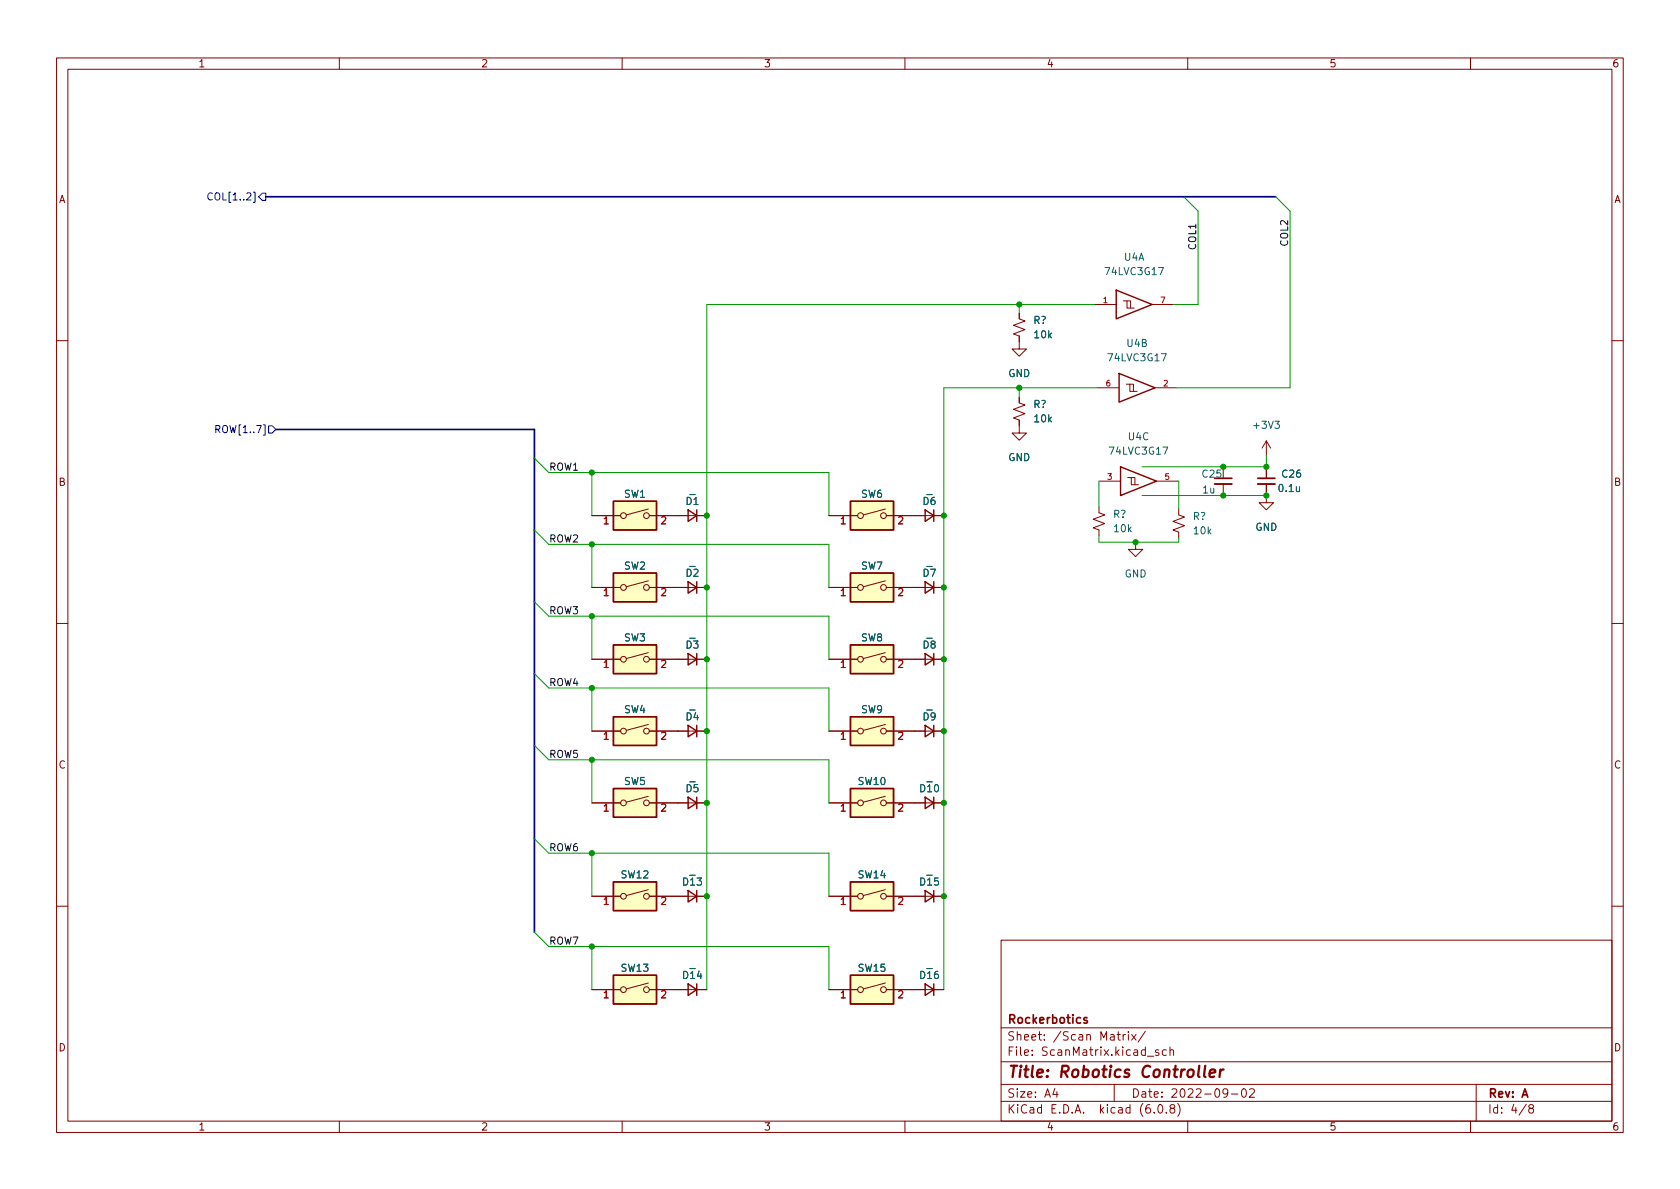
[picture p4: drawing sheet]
<svg xmlns="http://www.w3.org/2000/svg" width="297mm" height="210mm" viewBox="0 0 297 210" stroke-linecap="round" stroke-linejoin="round" font-family="sans-serif">
<g fill="none" stroke="#840000" stroke-width=".18">
<path d="M10 10.2h277v190.1h-277zM12 12.2h273v186.1h-273zM60 10.2v2M110 10.2v2M160 10.2v2M210 10.2v2M260 10.2v2M180.2 55.4v1l1 .4-2 .7 2 .8-2 .7 1 .4v2.3h1.3l-1.3 1.3-1.3-1.3h1.3M193.5 53.8h3.9M198.6 53.2h.7v1.3h1.2M199.3 53.2h.6v1.3M203.7 53.8h3.8"/>
<path d="M10 60.2h2M180.2 70.2v1l1 .4-2 .8 2 .7-2 .8 1 .4v2.3h1.3l-1.3 1.2-1.3-1.2h1.3M194.1 68.6h3.8M199.1 67.9h.7v1.3h1.2M199.8 67.9h.6v1.3M204.2 68.6h3.8M223.9 78v2.5M223.9 78l-.8 1.2M223.9 78l.8 1.2M285 60.2h2M104.6 91.2h5.1M114.6 90l-3.9 1.1"/>
<path d="M114.8 91.2h10.2M146.6 91.2h5M156.5 90l-3.8 1.1M156.7 91.2h10.2M194.3 89.7v1l1 .4-2 .7 2 .8-2 .7 1 .4v1M194.3 85.1h3.8M199.4 84.4h.6v1.3h1.3M200 84.4h.7v1.3M200.8 95.9v1.2h1.3l-1.3 1.3-1.3-1.3h1.3M204.5 85.1h3.8M208.4 90v1.1l1 .3-2 .8 2 .8-2 .7 1 .4v1M216.3 85.6v2"/>
<path d="M223.9 85.6v3.3h1.3l-1.3 1.3-1.3-1.3h1.3M223.9 82.5v2.1M10 110.2h2M104.6 116.6h5.1M104.6 103.9h5.1M114.6 115.4l-3.9 1.1M114.6 102.7l-3.9 1.1M114.8 116.6h10.2M114.8 103.9h10.2M146.6 116.6h5M146.6 103.9h5M156.5 115.4l-3.8 1.1"/>
<path d="M156.5 102.7l-3.8 1.1M156.7 116.6h10.2M156.7 103.9h10.2M285 110.2h2M104.6 129.3h5.1M114.6 128.1l-3.9 1.1M114.8 129.3h10.2M146.6 129.3h5M156.5 128.1l-3.8 1.1M156.7 129.3h10.2M104.6 142h5.1M104.6 158.5h5.1"/>
<path d="M114.6 157.3l-3.9 1.1M114.6 140.8l-3.9 1.1M114.8 142h10.2M114.8 158.5h10.2M146.6 142h5M146.6 158.5h5M156.5 140.8l-3.8 1.1M156.5 157.3l-3.8 1.1M156.7 142h10.2M156.7 158.5h10.2M10 160.2h2M104.6 175h5.1"/>
<path d="M114.6 173.8l-3.9 1.1M114.8 175h10.2M146.6 175h5M156.5 173.8l-3.8 1.1M156.7 175h10.2M177 166.3h108v32h-108zM285 160.2h2M60 198.3v2M110 198.3v2M160 198.3v2M177 194.8h108M177 191.8h108"/>
<path d="M177 187.8h108M177 181.8h108M186.5 192.5l-.4 1h1M186.9 193v1M197 191.8v3M197.5 182.9h.6M197.7 182.4v1.3l.4 .2M198.6 182.9v1M199 182.9l-.3 .1-.1 .2M199.5 182.4v.2M199.5 182.9v1M200.1 182.9l.8 1"/>
<path d="M200.9 182.9l-.8 1M202.5 182.4l-1.3 1.9M202.9 186.8h1.1M204.1 196.7v.1M204.9 185.7l-.4-.1-.2 .2 .1 .3 .5 .1v.4h-.6M204.9 195.4l.2-.1a.81 .81 0 0 1 .6 .7 .81 .81 0 0 1-.3 .8h-.2a.81 .81 0 0 1-.6-.6 .81 .81 0 0 1 .3-.8zM206.2 196.7v.1M206.2 185.7l-.4-.1-.3 .3v.4l.1 .3h.6M206.9 185.8l.2-.2 .3 .1 .1 .9M206.9 185.1v1.5M207.1 196l-.2-.3v-.2l.2-.2 .5 .1 .1 .2-.1 .2-.6 .2-.1 .3v.4l.2 .1h.5l.1-.3-.1-.4-.2-.1M208.2 195.1a1.72 1.72 0 0 1 0 2.3"/>
<path d="M210 198.3v2M217.1 193.2l-.3 .3h-.3l-.3-.3 .2-.6 .4-.1 .2 .2a.99 .99 0 0 1-.4 1.3h-.2M217.7 193.5h1.2M219.7 192.6l.2-.1a.81 .81 0 0 1 .5 .7 .81 .81 0 0 1-.3 .8h-.1a.81 .81 0 0 1-.6-.6 .81 .81 0 0 1 .3-.8zM220.9 192.7l.6-.2 .2 .2 .1 .3-.9 1h.9M260 198.3v2M261 191.8v6.5M269.9 195.3l-1.3 1.9M270.6 196l-.3-.3 .1-.2 .2-.2 .4 .1 .2 .2-.1 .2-.7 .2-.1 .3v.2l.3 .3h.4l.2-.3-.1-.4-.2-.1"/>
<circle cx="110.2" cy="91.2" r=".51"/>
<circle cx="114.3" cy="91.2" r=".51"/>
<circle cx="152.1" cy="91.2" r=".51"/>
<circle cx="156.2" cy="91.2" r=".51"/>
<circle cx="110.2" cy="103.9" r=".51"/>
<circle cx="110.2" cy="116.6" r=".51"/>
<circle cx="114.3" cy="103.9" r=".51"/>
<circle cx="114.3" cy="116.6" r=".51"/>
<circle cx="152.1" cy="103.9" r=".51"/>
<circle cx="152.1" cy="116.6" r=".51"/>
<circle cx="156.2" cy="103.9" r=".51"/>
<circle cx="156.2" cy="116.6" r=".51"/>
<circle cx="110.2" cy="129.3" r=".51"/>
<circle cx="114.3" cy="129.3" r=".51"/>
<circle cx="152.1" cy="129.3" r=".51"/>
<circle cx="156.2" cy="129.3" r=".51"/>
<circle cx="110.2" cy="142" r=".51"/>
<circle cx="110.2" cy="158.5" r=".51"/>
<circle cx="114.3" cy="158.5" r=".51"/>
<circle cx="114.3" cy="142" r=".51"/>
<circle cx="152.1" cy="142" r=".51"/>
<circle cx="152.1" cy="158.5" r=".51"/>
<circle cx="156.2" cy="142" r=".51"/>
<circle cx="156.2" cy="158.5" r=".51"/>
<circle cx="110.2" cy="175" r=".51"/>
<circle cx="114.3" cy="175" r=".51"/>
<circle cx="152.1" cy="175" r=".51"/>
<circle cx="156.2" cy="175" r=".51"/>
</g>
<path d="M213.1 188.5l-.2 1.7 .2 .3M213.9 189.8l1-.2-.1-.4-.5-.1-.4 .3v1l.2 .1 .6-.1M215.8 189.1l-.2 1.4M216.3 189.1l-.3 .1-.3 .3" fill="none" stroke="#840000" stroke-width=".4"/>
<path d="M214.8 84.6h3M222.4 84.6h3M192.2 180l-.4-.1-.2 .2 .1 .3 .5 .1v.4h-.6" fill="none" stroke="#840000" stroke-width=".3"/>
<g fill="none" stroke="#840000" stroke-width=".25">
<path d="M197.4 51.3l6.3 2.5-6.3 2.6zM197.9 66l6.3 2.6-6.3 2.5zM108.5 88.6h7.6v5.1h-7.6zM121.7 90.2l1.5 1-1.5 1zM123.2 90.2v2M150.4 88.6h7.6v5.1h-7.6zM163.6 90.2l1.5 1-1.5 1zM165.1 90.2v2M198.1 82.5l6.4 2.6-6.4 2.5zM108.5 114h7.6v5.1h-7.6zM108.5 101.3h7.6v5.1h-7.6zM121.7 115.6l1.5 1-1.5 1z"/>
<path d="M121.7 102.9l1.5 1-1.5 1zM123.2 102.9v2M123.2 115.6v2M150.4 114h7.6v5.1h-7.6zM150.4 101.3h7.6v5.1h-7.6zM163.6 115.6l1.5 1-1.5 1zM163.6 102.9l1.5 1-1.5 1zM165.1 102.9v2M165.1 115.6v2M108.5 126.7h7.6v5.1h-7.6zM108.5 139.4h7.6v5.1h-7.6zM121.7 128.3l1.5 1-1.5 1z"/>
<path d="M123.2 128.3v2M150.4 139.4h7.6v5.1h-7.6zM150.4 126.7h7.6v5.1h-7.6zM163.6 128.3l1.5 1-1.5 1zM165.1 128.3v2M108.5 156h7.6v5h-7.6zM121.7 141l1.5 1-1.5 1zM121.7 157.5l1.5 1-1.5 1zM123.2 141v2M123.2 157.5v2M150.4 156h7.6v5h-7.6zM163.6 157.5l1.5 1-1.5 1z"/>
<path d="M163.6 141l1.5 1-1.5 1zM165.1 141v2M165.1 157.5v2M108.5 172.5h7.6v5h-7.6zM121.7 174l1.5 1-1.5 1zM123.2 174v2M150.4 172.5h7.6v5h-7.6zM163.6 174l1.5 1-1.5 1zM165.1 174v2"/>
</g>
<path d="M214.8 85.6h3M222.4 85.6h3" fill="none" stroke="#840000" stroke-width=".33"/>
<g fill="#ffffc2" stroke="#ffffc2" stroke-width=".18">
<path d="M108.5 126.7h7.6v5.1h-7.6z"/>
<path d="M150.4 172.5h7.6v5h-7.6z"/>
<path d="M108.5 114h7.6v5.1h-7.6z"/>
<path d="M108.5 88.6h7.6v5.1h-7.6z"/>
<path d="M108.5 101.3h7.6v5.1h-7.6z"/>
<path d="M150.4 139.4h7.6v5.1h-7.6z"/>
<path d="M150.4 156h7.6v5h-7.6z"/>
<path d="M150.4 114h7.6v5.1h-7.6z"/>
<path d="M150.4 126.7h7.6v5.1h-7.6z"/>
<path d="M108.5 156h7.6v5h-7.6z"/>
<path d="M108.5 172.5h7.6v5h-7.6z"/>
<path d="M150.4 101.3h7.6v5.1h-7.6z"/>
<path d="M150.4 88.6h7.6v5.1h-7.6z"/>
<path d="M108.5 139.4h7.6v5.1h-7.6z"/>
</g>
<path d="M37.5 34.2a.6 .6 0 0 0-.8 .4 .6 .6 0 0 0 .6 .8l.2-.2M46.4 34.2h.6v1.2h-.6l-.7-.6zM38.2 75.9l.6-.1 .1-.1-.1-.3-.6-.2v1.3M47.5 75.3h.6l.7 .6-.7 .7h-.6z" fill="none" stroke="#000084" stroke-width=".18"/>
<path d="M47 34.8h178.6M48.8 75.9h45.7v88.9" fill="none" stroke="#000084" stroke-width=".3"/>
<g fill="none" stroke="#009600" stroke-width=".18">
<path d="M209.3 34.8l2.5 2.5v16.5h-4.3M225.6 34.8l2.5 2.5v31.3h-20.1M180.2 53.8v1.6M193.5 53.8h-68.5v121.2M180.2 68.6v1.6M194.1 68.6h-27.2v106.4M94.5 93.7l2.5 2.6h49.6v7.6M94.5 81l2.5 2.6h49.6v7.6M104.6 83.6v7.6M104.6 96.3v7.6M194.3 94.7v1.2h14.1v-.8M194.3 85.1v4.6"/>
<path d="M201.9 87.6h22M208.3 85.1h.1v4.9M223.9 80.5v2h-22M94.5 106.4l2.5 2.6h49.6v7.6M94.5 119.1l2.5 2.6h49.6v7.6M104.6 109v7.6M94.5 131.8l2.5 2.6h49.6v7.6M104.6 121.7v7.6M104.6 134.4v7.6M94.5 148.3l2.5 2.6h49.6v7.6M104.6 150.9v7.6M94.5 164.8l2.5 2.6h49.6v7.6"/>
<path d="M104.6 167.4v7.6"/>
</g>
<g fill="#009600" stroke="#009600" stroke-width=".18">
<circle cx="166.9" cy="158.5" r=".46"/>
<circle cx="166.9" cy="142" r=".46"/>
<circle cx="166.9" cy="103.9" r=".46"/>
<circle cx="166.9" cy="116.6" r=".46"/>
<circle cx="166.9" cy="129.3" r=".46"/>
<circle cx="166.9" cy="91.2" r=".46"/>
<circle cx="125" cy="142" r=".46"/>
<circle cx="125" cy="129.3" r=".46"/>
<circle cx="125" cy="116.6" r=".46"/>
<circle cx="125" cy="103.9" r=".46"/>
<circle cx="104.6" cy="134.4" r=".46"/>
<circle cx="104.6" cy="109" r=".46"/>
<circle cx="125" cy="91.2" r=".46"/>
<circle cx="104.6" cy="121.7" r=".46"/>
<circle cx="104.6" cy="83.6" r=".46"/>
<circle cx="104.6" cy="96.3" r=".46"/>
<circle cx="200.8" cy="95.9" r=".46"/>
<circle cx="216.3" cy="87.6" r=".46"/>
<circle cx="216.3" cy="82.5" r=".46"/>
<circle cx="223.9" cy="87.6" r=".46"/>
<circle cx="223.9" cy="82.5" r=".46"/>
<circle cx="180.2" cy="68.6" r=".46"/>
<circle cx="180.2" cy="53.8" r=".46"/>
<circle cx="104.6" cy="150.9" r=".46"/>
<circle cx="104.6" cy="167.4" r=".46"/>
<circle cx="125" cy="158.5" r=".46"/>
</g>
<text font-size="2.8" fill="#840000" x="178" y="190.6">Title: Robotics Controller</text>
<g font-size="2.1" fill="#840000">
<text x="178" y="184">Sheet: /Scan Matrix/</text>
<text x="178" y="181">Rockerbotics</text>
<text x="178" y="186.7">File: ScanMatrix.kicad_sch</text>
<text x="178" y="196.9">KiCad E.D.A. kicad (6.0.8)</text>
<text x="178" y="194.1">Size: A4</text>
<text x="200" y="194.1">Date: 2022-09-02</text>
<text x="263" y="194.1">Rev: A</text>
<text x="263" y="196.9">Id: 4/8</text>
</g>
<g font-size="1.8" fill="#840000">
<text x="35" y="11.9">1</text>
<text x="85" y="11.9">2</text>
<text x="135" y="11.9">3</text>
<text x="185" y="11.9">4</text>
<text x="235" y="11.9">5</text>
<text x="285" y="11.9">6</text>
<text x="10.3" y="35.9">A</text>
<text x="285.3" y="35.9">A</text>
<text x="10.3" y="85.9">B</text>
<text x="285.3" y="85.9">B</text>
<text x="10.3" y="135.9">C</text>
<text x="285.3" y="135.9">C</text>
<text x="10.3" y="185.9">D</text>
<text x="285.3" y="185.9">D</text>
<text x="35" y="199.9">1</text>
<text x="85" y="199.9">2</text>
<text x="135" y="199.9">3</text>
<text x="185" y="199.9">4</text>
<text x="235" y="199.9">5</text>
<text x="285" y="199.9">6</text>
</g>
<g font-size="1.8" fill="#000084">
<text x="37.7" y="35.4">COL[1..2]</text>
<text x="38.9" y="76.6">ROW[1..7]</text>
</g>
<g font-size="1.8" fill="#006464">
<text x="198.8" y="46.1">U4A</text>
<text x="195.6" y="48.6">74LVC3G17</text>
<text x="182.7" y="57.3">R?</text>
<text x="183" y="59.8">10k</text>
<text x="196.1" y="63.9">74LVC3G17</text>
<text x="199.3" y="61.3">U4B</text>
<text x="178.2" y="66.7">GND</text>
<text x="182.7" y="72.1">R?</text>
<text x="183" y="74.7">10k</text>
<text x="199.5" y="77.8">U4C</text>
<text x="221.8" y="75.8">+3V3</text>
<text x="178.2" y="81.5">GND</text>
<text x="196.4" y="80.4">74LVC3G17</text>
<text x="110.4" y="88">SW1</text>
<text x="121.3" y="89.3">D1</text>
<text x="122.1" y="88">-</text>
<text x="152.3" y="88">SW6</text>
<text x="163.2" y="89.3">D6</text>
<text x="164" y="88">-</text>
<text x="212.6" y="84.4">C25</text>
<text x="212.7" y="87.2">1u</text>
<text x="226.2" y="87">0.1u</text>
<text x="226.7" y="84.4">C26</text>
<text x="196.8" y="91.6">R?</text>
<text x="197.1" y="94.1">10k</text>
<text x="210.9" y="91.9">R?</text>
<text x="211.1" y="94.5">10k</text>
<text x="221.9" y="93.8">GND</text>
<text x="110.4" y="100.7">SW2</text>
<text x="121.3" y="102">D2</text>
<text x="122.1" y="100.7">-</text>
<text x="152.3" y="100.7">SW7</text>
<text x="163.2" y="102">D7</text>
<text x="164" y="100.7">-</text>
<text x="198.8" y="102.1">GND</text>
<text x="110.4" y="113.4">SW3</text>
<text x="122.1" y="113.4">-</text>
<text x="152.3" y="113.4">SW8</text>
<text x="164" y="113.4">-</text>
<text x="121.3" y="114.7">D3</text>
<text x="163.2" y="114.7">D8</text>
<text x="110.4" y="126.1">SW4</text>
<text x="121.3" y="127.4">D4</text>
<text x="122.1" y="126.1">-</text>
<text x="152.3" y="126.1">SW9</text>
<text x="163.2" y="127.4">D9</text>
<text x="164" y="126.1">-</text>
<text x="110.4" y="138.8">SW5</text>
<text x="121.3" y="140.1">D5</text>
<text x="122.1" y="138.8">-</text>
<text x="151.8" y="138.8">SW10</text>
<text x="162.7" y="140.1">D10</text>
<text x="164" y="138.8">-</text>
<text x="109.9" y="155.3">SW12</text>
<text x="122.1" y="155.3">-</text>
<text x="151.8" y="155.3">SW14</text>
<text x="164" y="155.3">-</text>
<text x="120.8" y="156.6">D13</text>
<text x="162.7" y="156.6">D15</text>
<text x="109.9" y="171.8">SW13</text>
<text x="120.8" y="173.1">D14</text>
<text x="122.1" y="171.8">-</text>
<text x="151.8" y="171.8">SW15</text>
<text x="162.7" y="173.1">D16</text>
<text x="164" y="171.8">-</text>
</g>
<g font-size="1.8" fill="#0f0f0f">
<text x="211.5" y="44.3" transform="rotate(-90 211.5 44.3)">COL1</text>
<text x="227.7" y="43.7" transform="rotate(-90 227.7 43.7)">COL2</text>
<text x="97" y="83.2">ROW1</text>
<text x="97" y="95.9">ROW2</text>
<text x="97" y="108.6">ROW3</text>
<text x="97" y="121.3">ROW4</text>
<text x="97" y="134">ROW5</text>
<text x="97" y="150.5">ROW6</text>
<text x="97" y="167">ROW7</text>
</g>
<g font-size="1.8" fill="#a90000">
<text x="106.7" y="92.7">1</text>
<text x="116.9" y="92.7">2</text>
<text x="148.6" y="92.7">1</text>
<text x="158.8" y="92.7">2</text>
<text x="106.7" y="105.4">1</text>
<text x="116.9" y="105.4">2</text>
<text x="148.6" y="105.4">1</text>
<text x="158.8" y="105.4">2</text>
<text x="106.7" y="118.1">1</text>
<text x="116.9" y="118.1">2</text>
<text x="148.6" y="118.1">1</text>
<text x="158.8" y="118.1">2</text>
<text x="106.7" y="130.8">1</text>
<text x="116.9" y="130.8">2</text>
<text x="148.6" y="130.8">1</text>
<text x="158.8" y="130.8">2</text>
<text x="106.7" y="143.5">1</text>
<text x="116.9" y="143.5">2</text>
<text x="148.6" y="143.5">1</text>
<text x="158.8" y="143.5">2</text>
<text x="106.7" y="160">1</text>
<text x="116.9" y="160">2</text>
<text x="148.6" y="160">1</text>
<text x="158.8" y="160">2</text>
<text x="106.7" y="176.5">1</text>
<text x="116.9" y="176.5">2</text>
<text x="148.6" y="176.5">1</text>
<text x="158.8" y="176.5">2</text>
</g>
<g font-size="1.4" fill="#a90000">
<text x="195.1" y="53.6">1</text>
<text x="205.2" y="53.6">7</text>
<text x="195.6" y="68.3">6</text>
<text x="205.7" y="68.3">2</text>
<text x="195.8" y="84.8">3</text>
<text x="206" y="84.8">5</text>
</g>
</svg>
